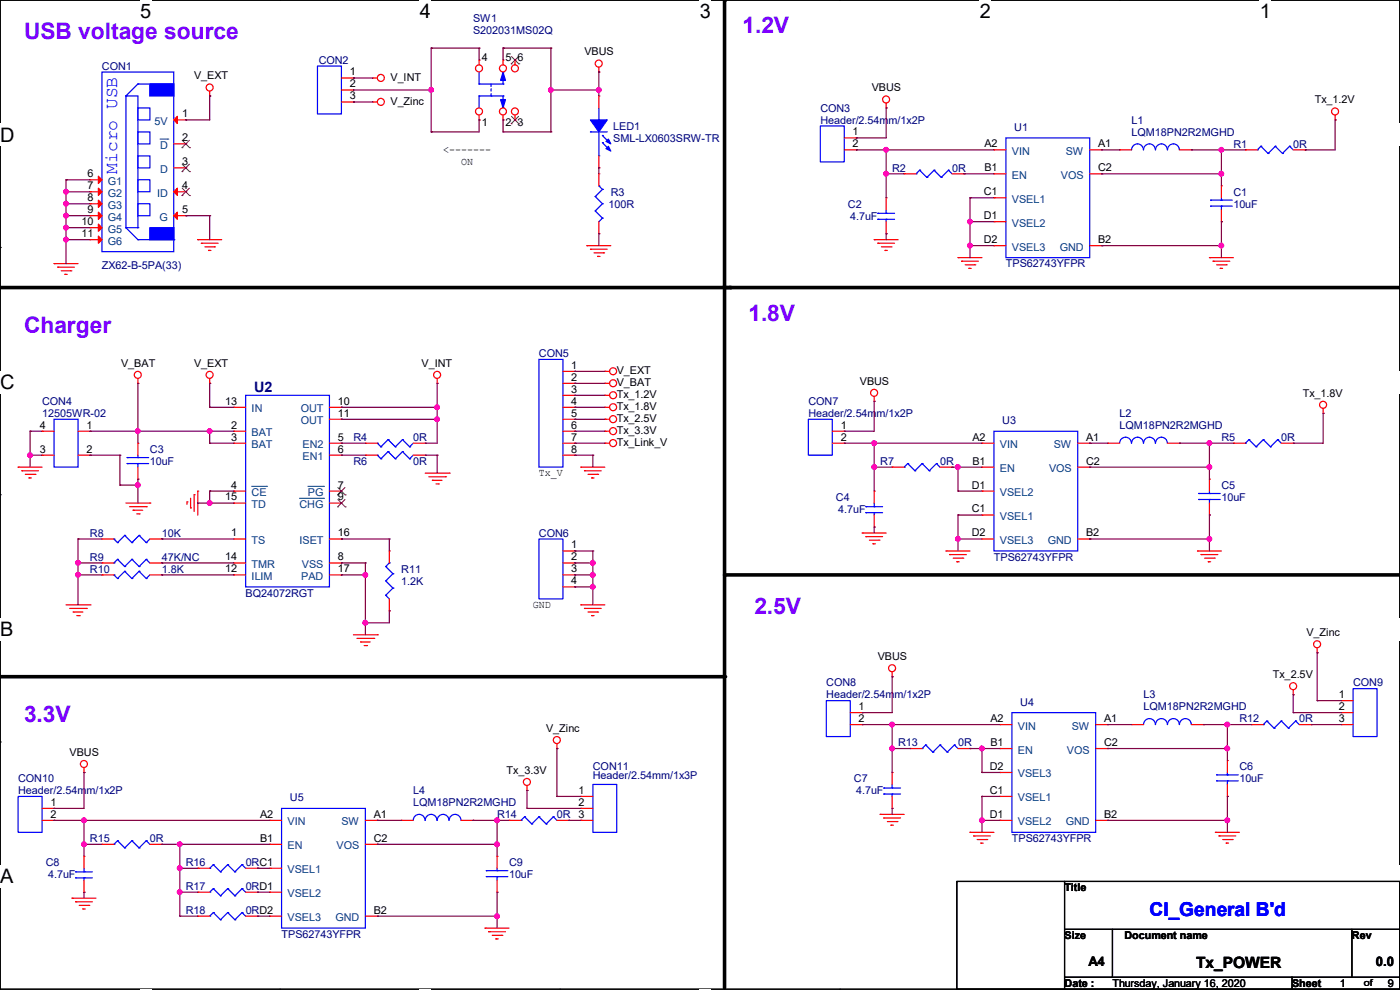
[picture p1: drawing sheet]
<svg xmlns="http://www.w3.org/2000/svg" width="297mm" height="210mm" viewBox="0 0 297 210" stroke-linecap="round" stroke-linejoin="round" font-family="sans-serif">
<path d="M0 0h297v209.8h-297z" fill="none" stroke="#000" stroke-width=".25"/>
<g fill="#fff">
<path d="M29.7 0h2.4v4.8h-2.4z"/>
<path d="M29.7 209.8h2.4v.2h-2.4z"/>
</g>
<path d="M59.4 0h.1M59.4 209.8h.1" fill="none" stroke="#000" stroke-width=".25"/>
<g fill="#fff">
<path d="M89.1 0h2.3v4.8h-2.3z"/>
<path d="M89.1 209.8h2.3v.2h-2.3z"/>
</g>
<path d="M118.8 0h.1M118.8 209.8h.1" fill="none" stroke="#000" stroke-width=".25"/>
<g fill="#fff">
<path d="M148.5 0h2.3v4.8h-2.3z"/>
<path d="M148.5 209.8h2.3v.2h-2.3z"/>
</g>
<path d="M178.2 0h.1M178.2 209.8h.1" fill="none" stroke="#000" stroke-width=".25"/>
<g fill="#fff">
<path d="M207.9 0h2.3v4.8h-2.3z"/>
<path d="M207.9 209.8h2.3v.2h-2.3z"/>
</g>
<path d="M237.6 0h.1M237.6 209.8h.1" fill="none" stroke="#000" stroke-width=".25"/>
<g fill="#fff">
<path d="M267.3 0h2.3v4.8h-2.3z"/>
<path d="M267.3 209.8h2.3v.2h-2.3z"/>
<path d="M0 26.2h3.1v4.8h-3.1z"/>
<path d="M297 26.2v4.8z"/>
<path d="M0 78.7h3.1v4.7h-3.1z"/>
<path d="M297 78.7v4.7z"/>
</g>
<path d="M0 52.5h.1M297 52.5h.1" fill="none" stroke="#000" stroke-width=".25"/>
<g fill="#fff">
<path d="M0 131.1h2.9v4.8h-2.9z"/>
<path d="M297 131.1v4.8z"/>
</g>
<path d="M0 104.9h.1M297 104.9h.1" fill="none" stroke="#000" stroke-width=".25"/>
<g fill="#fff">
<path d="M0 183.6h2.9v4.7h-2.9z"/>
<path d="M296.9 183.6h.1v4.7h-.1z"/>
</g>
<path d="M0 157.4h.1M297 157.4h.1M203 187h94v22.8h-94zM225.8 187v22.8M225.8 197.1h71.2M236 197.1v10.2M286.8 197.1v10.2M225.8 207.3h71.2M274.1 207.3v2.5" fill="none" stroke="#000" stroke-width=".25"/>
<path d="M153.7 0v209.6M0 61h297.1M153.7 122h143.4M0 143.6h153.7" fill="none" stroke="#000" stroke-width=".76"/>
<g fill="#000">
<circle cx="153.7" cy="0" r=".38"/>
<circle cx="155" cy="61" r=".38"/>
<circle cx="153.7" cy="143.6" r=".38"/>
</g>
<g fill="none" stroke="#f00" stroke-width=".25">
<path d="M44.5 19.3v1.1M79 16.6h.1M79 16.6h1.1M127 15.3h.1M127 14.3v1M19.1 38.1h.1M19.1 38.1h2.5M36.9 25.4h2.5M36.9 30.5h2.5M36.9 35.6h2.5M39.4 25.4h.1M39.4 30.5h.1"/>
<path d="M39.4 35.6h.1M44.5 20.4h.1M79 21.6h.1M79 21.6h1.1M127 20.4h.1M127 35.6h.1M127 20.4v2.5M127 33.1v2.5M179.1 31.8h2.6M179.1 29.3h2.6M181.7 29.3h.1M181.7 31.8h.1"/>
<path d="M188 22.9h.1M188 21.9v1M191.8 36.9h.1M191.8 36.9h2.6M202 36.9h2.5M204.5 36.9h.1M210.9 36.9h.1M210.9 31.8h.1M210.9 36.9h2.5M210.9 31.8h2.5M231.2 36.9h2.5M231.2 31.8h2.5"/>
<path d="M233.7 31.8h.1M233.7 36.9h.1M237.5 31.8h.1M237.5 31.8h2.6M250.2 31.8h2.6M252.8 31.8h.1M259.1 39.4h.1M259.1 39.4v2.6M264.2 31.8h.1M264.2 31.8h2.5M274.4 31.8h2.5M276.9 31.8h.1"/>
<path d="M283.3 25.4h.1M283.3 24.4v1M11.5 55.9h.1M11.5 55.9h5.1M12.2 56.7h.1M12.2 56.7h3.6M13 57.4h2M13.8 58.2h.1M13.8 58.2h.5M15 57.4h.1M19.1 40.7h.1M19.1 43.2h.1"/>
<path d="M19.1 45.8h.1M19.1 48.3h.1M19.1 50.8h.1M19.1 50.8h2.5M19.1 40.7h2.5M19.1 45.8h2.5M19.1 43.2h2.5M19.1 48.3h2.5M36.9 40.7h2.5M36.9 45.8h2.5M39.4 40.7h.1M39.4 45.8h.1"/>
<path d="M42 50.8h.1M42 50.8h5M42.7 51.6h.1M42.7 51.6h3.6M43.5 52.4h2M44.2 53.1h.1M44.2 53.1h.5M45.5 52.4h.1M124.5 52.1h.1M124.5 52.1h5.1M125.3 52.9h.1M125.3 52.9h3.5"/>
<path d="M126 53.6h2.1M126.8 54.4h.1M126.8 54.4h.5M128.1 53.6h.1M185.5 50.8h.1M185.5 50.8h5M186.2 51.6h.1M186.2 51.6h3.6M187 52.4h2M187.7 53.1h.1M187.7 53.1h.6M189 52.4h.1"/>
<path d="M203.2 54.7h.1M203.2 54.7h5.1M204 55.4h.1M204 55.4h3.6M204.8 56.2h2M205.5 56.9h.1M205.5 56.9h.5M206.8 56.2h.1M210.9 42h.1M210.9 47h.1M210.9 52.1h.1M210.9 52.1h2.5"/>
<path d="M210.9 42h2.5M210.9 47h2.5M231.2 52.1h2.5M233.7 52.1h.1M256.6 54.7h.1M256.6 54.7h5.1M257.3 55.4h.1M257.3 55.4h3.6M258.1 56.2h2M258.9 56.9h.1M258.9 56.9h.5M259.1 47h.1"/>
<path d="M259.1 44.5v2.5M260.1 56.2h.1M119.4 78.8h2.6M122 78.8h.1M128.3 78.8h.1M128.3 78.8h1M3.9 99.1h.1M3.9 99.1h5M4.6 99.9h.1M4.6 99.9h3.6M29.3 81.3h.1M29.3 80.3v1"/>
<path d="M44.5 81.3h.1M44.5 80.3v1M77.5 96.6h.1M77.5 96.6h2.6M87.7 96.6h2.5M90.2 96.6h.1M92.8 81.3h.1M92.8 80.3v1M119.4 88.9h2.6M119.4 91.5h2.6M119.4 94h2.6M119.4 81.3h2.6"/>
<path d="M119.4 83.9h2.6M119.4 86.4h2.6M119.4 96.6h2.6M122 81.3h.1M122 83.9h.1M122 86.4h.1M122 88.9h.1M122 91.5h.1M122 94h.1M122 96.6h.1M123.2 99.1h.1M123.2 99.1h5.1"/>
<path d="M124 99.9h.1M124 99.9h3.6M128.3 88.9h.1M128.3 91.5h.1M128.3 94h.1M128.3 81.3h.1M128.3 83.9h.1M128.3 86.4h.1M128.3 88.9h1M128.3 91.5h1M128.3 94h1M128.3 81.3h1"/>
<path d="M128.3 83.9h1M128.3 86.4h1M185.5 85.1h.1M185.5 84.1v1M189.3 99.1h.1M189.3 99.1h2.5M199.4 99.1h2.6M202 99.1h.1M208.3 99.1h.1M208.3 94h.1M208.3 99.1h2.6M208.3 94h2.6"/>
<path d="M228.6 99.1h2.6M228.6 94h2.6M231.2 94h.1M231.2 99.1h.1M235 94h.1M235 94h2.5M247.7 94h2.5M250.2 94h.1M261.7 94h.1M261.7 94h2.5M271.8 94h2.6M274.4 94h.1"/>
<path d="M280.7 87.7h.1M280.7 86.7v1M5.4 100.6h2M6.1 101.4h.1M6.1 101.4h.5M7.4 100.6h.1M26.7 106.7h5.1M27.5 107.5h3.5M28.2 108.2h.1M28.2 108.2h2.1M29 109h.5M29.5 109h.1"/>
<path d="M31 107.5h.1M31.8 106.7h.1M39.7 106.5h.1M39.7 106.5v.5M40.4 107.7h.1M40.4 105.7v2M41.2 104.9h.1M41.2 104.9v3.6M42 104.2h.1M42 104.2v5.1M90.2 100.4h5.1M91 101.1h3.5"/>
<path d="M91.7 101.9h.1M91.7 101.9h2.1M92.5 102.7h.5M93 102.7h.1M94.5 101.1h.1M95.3 100.4h.1M124.8 100.6h2M125.5 101.4h.1M125.5 101.4h.5M126.8 100.6h.1M182.9 113.1h.1M182.9 113.1h5.1"/>
<path d="M183.7 113.8h.1M183.7 113.8h3.5M184.4 114.6h2.1M185.2 115.4h.1M185.2 115.4h.5M186.5 114.6h.1M200.7 116.9h.1M200.7 116.9h5.1M201.5 117.6h.1M201.5 117.6h3.5M202.2 118.4h2.1M203 119.2h.1"/>
<path d="M203 119.2h.5M204.3 118.4h.1M208.3 109.3h.1M208.3 104.2h.1M208.3 114.3h.1M208.3 109.3h2.6M208.3 114.3h2.6M208.3 104.2h2.6M228.6 114.3h2.6M231.2 114.3h.1M254 116.9h.1M254 116.9h5.1"/>
<path d="M254.8 117.6h.1M254.8 117.6h3.6M255.6 118.4h2M256.3 119.2h.1M256.3 119.2h.5M257.6 118.4h.1M14 128.3h5.1M14.8 129.1h3.5M15.5 129.8h.1M15.5 129.8h2.1M16.3 130.6h.5M16.8 130.6h.1"/>
<path d="M18.3 129.1h.1M19.1 128.3h.1M75 134.7h5.1M75.7 135.4h3.6M76.5 136.2h.1M76.5 136.2h2M77.3 136.9h.5M77.8 136.9h.1M79.3 135.4h.1M80.1 134.7h.1M123.2 128.3h.1M123.2 128.3h5.1"/>
<path d="M124 129.1h.1M124 129.1h3.6M124.8 129.8h2M125.5 130.6h.1M125.5 130.6h.5M126.8 129.8h.1M279.4 138.5h.1M279.4 137.5v1M118.2 158.8h.1M118.2 157.8v1M189.3 143.6h.1M189.3 142.5v1.1"/>
<path d="M240.1 153.7h.1M240.1 153.7h2.5M252.8 153.7h2.5M255.3 153.7h.1M265.5 153.7h.1M265.5 153.7h2.5M274.4 147.4h.1M274.4 146.3v1.1M275.6 153.7h2.6M278.2 153.7h.1M17.8 163.9h.1M17.8 162.9v1"/>
<path d="M21.6 179.1h.1M21.6 179.1h2.6M31.8 179.1h2.5M34.3 179.1h.1M57.2 179.1h.1M57.2 174h.1M57.2 179.1h2.5M57.2 174h2.5M77.5 179.1h2.6M77.5 174h2.6M80.1 174h.1M80.1 179.1h.1"/>
<path d="M85.1 174h.1M85.1 174h2.6M97.8 174h2.6M100.4 174h.1M108 174h.1M108 174h2.5M111.8 167.7h.1M111.8 166.7v1M118.2 174h2.5M120.7 174h.1M186.7 172.8h.1M186.7 172.8h5.1"/>
<path d="M187.5 173.5h.1M187.5 173.5h3.6M188.3 174.3h2M189 175h.1M189 175h.5M190.3 174.3h.1M205.8 176.6h.1M205.8 176.6h5.1M206.5 177.3h.1M206.5 177.3h3.6M207.3 178.1h2M208.1 178.9h.1"/>
<path d="M208.1 178.9h.5M209.3 178.1h.1M257.9 176.6h.1M257.9 176.6h5M258.6 177.3h.1M258.6 177.3h3.6M259.4 178.1h2M260.1 178.9h.1M260.1 178.9h.5M261.4 178.1h.1M15.3 190.5h.1M15.3 190.5h5.1"/>
<path d="M16 191.3h.1M16 191.3h3.6M16.8 192.1h2M17.6 192.8h.1M17.6 192.8h.5M18.8 192.1h.1M42 194.4h.1M42 194.4h2.5M52.1 194.4h2.6M54.7 194.4h.1M57.2 184.2h.1M57.2 189.3h.1"/>
<path d="M57.2 194.4h.1M57.2 184.2h2.5M57.2 194.4h2.5M57.2 189.3h2.5M77.5 194.4h2.6M80.1 194.4h.1M102.9 196.9h.1M102.9 196.9h5.1M103.7 197.7h.1M103.7 197.7h3.5M104.4 198.4h2.1M105.2 199.2h.1"/>
<path d="M105.2 199.2h.5M106.5 198.4h.1"/>
<circle cx="44.5" cy="18.6" r=".74"/>
<circle cx="80.8" cy="16.5" r=".74"/>
<circle cx="127" cy="13.5" r=".74"/>
<circle cx="80.8" cy="21.6" r=".74"/>
<circle cx="188" cy="21.1" r=".74"/>
<circle cx="283.2" cy="23.6" r=".74"/>
<circle cx="29.2" cy="79.5" r=".74"/>
<circle cx="44.5" cy="79.5" r=".74"/>
<circle cx="92.7" cy="79.5" r=".74"/>
<circle cx="130.1" cy="78.8" r=".74"/>
<circle cx="130.1" cy="91.5" r=".74"/>
<circle cx="130.1" cy="83.8" r=".74"/>
<circle cx="130.1" cy="86.4" r=".74"/>
<circle cx="130.1" cy="94" r=".74"/>
<circle cx="130.1" cy="81.3" r=".74"/>
<circle cx="130.1" cy="88.9" r=".74"/>
<circle cx="185.4" cy="83.3" r=".74"/>
<circle cx="280.7" cy="85.9" r=".74"/>
<circle cx="279.4" cy="136.7" r=".74"/>
<circle cx="118.1" cy="157" r=".74"/>
<circle cx="189.3" cy="141.8" r=".74"/>
<circle cx="274.3" cy="145.6" r=".74"/>
<circle cx="17.8" cy="162.1" r=".74"/>
<circle cx="111.8" cy="165.9" r=".74"/>
</g>
<g fill="#00f" stroke="#00f" stroke-width=".25">
<path d="M106.2 21.1h1l-.5 1.8z"/>
<path d="M106.7 15.3l.5 1.8h-1z"/>
<path d="M31.8 48.3h5.1v2.5h-5.1z" fill-rule="evenodd"/>
<path d="M31.8 17.8h5.1v2.6h-5.1z" fill-rule="evenodd"/>
<path d="M125.3 25.4h3.5l-1.8 2.6z" fill-rule="evenodd"/>
<path d="M129.1 31l.5 1-1-.5z" fill-rule="evenodd"/>
<path d="M129.1 29.5l.5 1-1-.5z" fill-rule="evenodd"/>
</g>
<g fill="none" stroke="#00f" stroke-width=".25">
<path d="M21.6 15.3h15.3v38.1h-15.3zM29.3 17.8h.1M29.3 17.8h7.6M29.3 17.8l-2.6 2.6M101.6 17.8h.1M101.6 17.8h5.1M101.6 15.3v2.5M106.7 17.8h.1M106.7 15.3h.1M106.7 15.3v2.5M26.7 20.4h.1M26.7 20.4v27.9"/>
<path d="M26.7 20.4h2.6v27.9M29.3 22.9h2.5v2.5h-2.5zM29.3 28h2.5v2.5h-2.5zM29.3 33.1h2.5v2.5h-2.5zM29.3 38.1h2.5v2.6h-2.5zM101.6 20.4h.1M101.6 20.4h5.1M101.6 20.4v2.5M106.7 20.4h.1M106.7 22.9h.1M106.7 20.4v2.5M125.3 28h.1"/>
<path d="M125.3 28h3.5M127 25.4h.1M127 33.1h.1M127 22.9v2.5M127 28v5.1M127.8 28.7h.1M127.8 30.3h.1M127.8 28.7l1.5 1.6M127.8 30.3l1.5 1.5M174 26.7h5.1v7.6h-5.1zM194.4 36.9h.1M195.1 36.1h.1"/>
<path d="M195.1 36.1l1.5 1.5M195.1 36.1l-.7 .8M196.6 37.6h.1M198.2 36.1h.1M198.2 36.1l1.5 1.5M198.2 36.1l-1.6 1.5M199.7 37.6h.1M201.2 36.1h.1M201.2 36.1l.8 .8M201.2 36.1l-1.5 1.5M213.4 29.3h17.8v25.4h-17.8zM245.1 31.8a1.27 1.27 0 0 0-1.3-1.3 1.27 1.27 0 0 0-1.2 1.3 1.25 1.25 0 0 0-1.3-1.3 1.25 1.25 0 0 0-1.2 1.3"/>
<path d="M247.6 31.8a1.25 1.25 0 0 0-1.2-1.3 1.25 1.25 0 0 0-1.2 1.3M250.2 31.8a1.25 1.25 0 0 0-1.3-1.3 1.25 1.25 0 0 0-1.2 1.3M266.7 31.8h.1M267.5 31h.1M267.5 31l1.5 1.6M267.5 31l-.8 .8M269 32.6h.1M270.6 31h.1M270.6 31l1.5 1.6M270.6 31l-1.6 1.6M272.1 32.6h.1M273.6 31h.1"/>
<path d="M273.6 31l.8 .8M273.6 31l-1.5 1.6M26.7 48.3h.1M26.7 48.3l2.6 2.5M26.7 48.3h2.6M29.3 43.2h2.5v2.6h-2.5zM29.3 50.8h.1M29.3 48.3h.1M29.3 50.8h7.6M36.9 50.8h.1M256.8 43.7h.1M256.8 42.5h.1"/>
<path d="M256.8 43.7h4.6M256.8 42.5h4.6M259.1 42.5h.1M259.1 43.7h.1M259.1 42v.5M259.1 43.7v.8M114.3 76.2h5.1v22.9h-5.1zM80.1 96.6h.1M80.1 96.6l.7 .7M80.8 97.3h.1M82.3 95.8h.1M82.3 95.8l1.6 1.5"/>
<path d="M82.3 95.8l-1.5 1.5M83.9 97.3h.1M85.4 95.8h.1M85.4 95.8l1.5 1.5M85.4 95.8l-1.5 1.5M86.9 97.3h.1M87.7 96.6l-.8 .7M191.8 99.1h.1M192.6 98.3h.1M192.6 98.3l1.5 1.6M192.6 98.3l-.8 .8M194.1 99.9h.1"/>
<path d="M195.6 98.3h.1M195.6 98.3l1.5 1.6M195.6 98.3l-1.5 1.6M197.1 99.9h.1M198.7 98.3h.1M198.7 98.3l.7 .8M198.7 98.3l-1.6 1.6M210.9 91.5h17.7v25.4h-17.7zM237.5 94a1.25 1.25 0 0 1 1.3-1.2 1.25 1.25 0 0 1 1.2 1.2 1.29 1.29 0 0 1 1.3-1.2 1.29 1.29 0 0 1 1.3 1.2 1.25 1.25 0 0 1 1.3-1.2 1.25 1.25 0 0 1 1.2 1.2M245.2 94a1.25 1.25 0 0 1 1.2-1.2 1.25 1.25 0 0 1 1.2 1.2M264.2 94h.1M265 93.3h.1"/>
<path d="M265 93.3l1.5 1.5M265 93.3l-.8 .7M266.5 94.8h.1M268 93.3h.1M268 93.3l1.5 1.5M268 93.3l-1.5 1.5M269.5 94.8h.1M271.1 93.3h.1M271.1 93.3l.7 .7M271.1 93.3l-1.6 1.5M242.6 153.7a1.25 1.25 0 0 1 1.3-1.3 1.25 1.25 0 0 1 1.2 1.3M245.2 153.7a1.25 1.25 0 0 1 1.2-1.3 1.25 1.25 0 0 1 1.2 1.3"/>
<path d="M247.7 153.7a1.25 1.25 0 0 1 1.2-1.3 1.25 1.25 0 0 1 1.3 1.3M250.2 153.7a1.25 1.25 0 0 1 1.3-1.3 1.25 1.25 0 0 1 1.2 1.3M268 153.7h.1M268.8 153h.1M268.8 153l1.5 1.5M268.8 153l-.8 .7M270.3 154.5h.1M271.8 153h.1M271.8 153l1.5 1.5M271.8 153l-1.5 1.5M273.3 154.5h.1M274.9 153h.1"/>
<path d="M274.9 153l.7 .7M274.9 153l-1.6 1.5M24.2 179.1h.1M24.9 178.4h.1M24.9 178.4l1.6 1.5M24.9 178.4l-.7 .7M26.5 179.9h.1M28 178.4h.1M28 178.4l1.5 1.5M28 178.4l-1.5 1.5M29.5 179.9h.1M31 178.4h.1"/>
<path d="M31 178.4l.8 .7M31 178.4l-1.5 1.5M59.7 171.5h17.8v25.4h-17.8zM90.2 174a1.25 1.25 0 0 0-1.3-1.2 1.25 1.25 0 0 0-1.2 1.2M92.7 174a1.25 1.25 0 0 0-1.2-1.2 1.25 1.25 0 0 0-1.3 1.2M95.2 174a1.25 1.25 0 0 0-1.2-1.2 1.25 1.25 0 0 0-1.2 1.2M97.8 174a1.25 1.25 0 0 0-1.3-1.2 1.25 1.25 0 0 0-1.2 1.2M110.5 174h.1M111.3 173.3h.1M111.3 173.3l1.5 1.5M111.3 173.3l-.8 .7M112.8 174.8h.1"/>
<path d="M114.3 173.3h.1M114.3 173.3l1.6 1.5M114.3 173.3l-1.5 1.5M115.9 174.8h.1M117.4 173.3h.1M117.4 173.3l.8 .7M117.4 173.3l-1.5 1.5M44.5 194.4h.1M45.3 193.6h.1M45.3 193.6l1.5 1.5M45.3 193.6l-.8 .8M46.8 195.1h.1"/>
<path d="M48.3 193.6h.1M48.3 193.6l1.5 1.5M48.3 193.6l-1.5 1.5M49.8 195.1h.1M51.4 193.6h.1M51.4 193.6l.7 .8M51.4 193.6l-1.6 1.5"/>
</g>
<g fill="#f00" stroke="#f00" stroke-width=".25">
<path d="M36.9 25.4l.7-.7v1.5z"/>
<path d="M36.9 40.7l.7-.8v1.5z"/>
<path d="M36.9 45.8l.7-.8v1.5z"/>
<path d="M20.9 37.4l.7 .7-.7 .8z"/>
<path d="M20.9 39.9l.7 .8-.7 .7z"/>
<path d="M20.9 42.5l.7 .7-.7 .8z"/>
<path d="M20.9 45l.7 .8-.7 .7z"/>
<path d="M20.9 47.5l.7 .8-.7 .8z"/>
<path d="M20.9 50.1l.7 .7-.7 .8z"/>
</g>
<path d="M38.6 31.3h.1M38.6 36.4h.1M38.7 29.8l1.5 1.5M38.7 34.8l1.5 1.6M38.7 39.9l1.5 1.6M40.2 29.8l-1.6 1.5M40.2 34.8l-1.6 1.6M40.2 39.9l-1.6 1.6M40.2 31.3h.1M40.2 36.4h.1M38.6 41.5h.1M40.2 41.5h.1" fill="none" stroke="#804000" stroke-width=".21"/>
<path d="M34 29.5h1.6M35.6 29.5h.1" fill="none" stroke="#004080" stroke-width=".21"/>
<path d="M104.2 17.8v2.6M104.2 20.4h.1" fill="none" stroke="#00f" stroke-width=".25" stroke-dasharray=".5"/>
<circle cx="101.6" cy="23.6" r=".74" fill="#fff" stroke="#f00" stroke-width=".25"/>
<path d="M101.6 25.4h.1M101.6 24.4v1" fill="none" stroke="#f00" stroke-width=".25"/>
<circle cx="106.7" cy="23.6" r=".74" fill="#fff" stroke="#f00" stroke-width=".25"/>
<path d="M106.7 25.4h.1M106.7 24.4v1" fill="none" stroke="#f00" stroke-width=".25"/>
<circle cx="109.2" cy="23.6" r=".74" fill="#fff" stroke="#f00" stroke-width=".25"/>
<path d="M109.3 25.4h.1M109.3 24.4v1" fill="none" stroke="#f00" stroke-width=".25"/>
<path d="M108.5 26.2h.1M108.5 24.7l1.6 1.5M110 24.7l-1.5 1.5M110.1 26.2h.1" fill="none" stroke="#804000" stroke-width=".21"/>
<circle cx="101.6" cy="14.5" r=".74" fill="#fff" stroke="#f00" stroke-width=".25"/>
<path d="M101.6 12.7h.1M101.6 12.7v1.1" fill="none" stroke="#f00" stroke-width=".25"/>
<circle cx="106.7" cy="14.5" r=".74" fill="#fff" stroke="#f00" stroke-width=".25"/>
<path d="M106.7 12.7h.1M106.7 12.7v1.1" fill="none" stroke="#f00" stroke-width=".25"/>
<circle cx="109.2" cy="14.5" r=".74" fill="#fff" stroke="#f00" stroke-width=".25"/>
<g fill="none" stroke="#f00" stroke-width=".25">
<path d="M72.4 16.6h2.6M72.4 19.1h2.6M75 16.6h.1M75 19.1h.1M109.3 12.7h.1M109.3 12.7v1.1M72.4 21.6h2.6M75 21.6h.1M127 36.9h.1M127 36.9v2.5M127 49.6h.1M127 47v2.6"/>
<path d="M188 49.6h.1M188 42h.1M188 42v2.5M188 47v2.6M8.9 96.6h.1M8.9 91.5h.1M8.9 91.5h2.6M8.9 96.6h2.6M16.6 91.5h2.5M16.6 96.6h2.5M19.1 96.6h.1M19.1 91.5h.1"/>
<path d="M29.3 94h.1M29.3 94v2.6M29.3 99.1v2.5M49.6 86.4h.1M49.6 91.5h.1M49.6 94h.1M49.6 94h2.5M49.6 91.5h2.5M49.6 86.4h2.5M69.9 94h2.5M69.9 86.4h2.5M69.9 96.6h2.5"/>
<path d="M69.9 88.9h2.5M72.4 94h.1M72.4 86.4h.1M72.4 96.6h.1M72.4 88.9h.1M77.5 94h.1M77.5 94h2.6M87.7 94h2.5M90.2 94h.1M176.6 94h2.5M176.6 91.5h2.5M179.1 91.5h.1"/>
<path d="M179.1 94h.1M21.6 119.4h.1M21.6 114.3h.1M21.6 119.4h2.6M21.6 114.3h2.6M29.3 101.6h.1M31.8 119.4h2.5M31.8 114.3h2.5M34.3 119.4h.1M34.3 114.3h.1M49.6 106.7h.1M49.6 114.3h.1"/>
<path d="M49.6 104.2h.1M49.6 119.4h.1M49.6 119.4h2.5M49.6 114.3h2.5M49.6 106.7h2.5M49.6 104.2h2.5M69.9 119.4h2.5M69.9 114.3h2.5M69.9 106.7h2.5M69.9 104.2h2.5M72.4 104.2h.1M72.4 114.3h.1"/>
<path d="M72.4 119.4h.1M72.4 106.7h.1M82.6 116.9h.1M82.6 116.9v2.5M119.4 119.4h2.6M119.4 116.9h2.6M122 116.9h.1M122 119.4h.1M185.5 111.8h.1M185.5 104.2h.1M185.5 104.2v2.5M185.5 109.3v2.5"/>
<path d="M256.6 101.6h.1M256.6 109.3h.1M256.6 101.6v2.6M256.6 106.7v2.6M21.6 122h.1M21.6 122h2.6M31.8 122h2.5M34.3 122h.1M49.6 122h.1M49.6 122h2.5M69.9 122h2.5M72.4 122h.1"/>
<path d="M82.6 129.6h.1M82.6 127v2.6M119.4 122h2.6M119.4 124.5h2.6M122 122h.1M122 124.5h.1M180.4 151.2h2.5M180.4 153.7h2.5M182.9 151.2h.1M182.9 153.7h.1M193.1 158.8h.1M193.1 158.8h2.5"/>
<path d="M203.2 158.8h2.6M205.8 158.8h.1M212.1 158.8h.1M212.1 153.7h.1M212.1 158.8h2.6M212.1 153.7h2.6M232.5 158.8h2.5M232.5 153.7h2.5M235 153.7h.1M235 158.8h.1M284.5 148.6h.1M284.5 151.2h.1"/>
<path d="M284.5 153.7h.1M284.5 151.2h2.6M284.5 153.7h2.6M284.5 148.6h2.6M8.9 171.5h2.6M8.9 174h2.6M11.5 171.5h.1M11.5 174h.1M123.2 169h.1M123.2 171.5h.1M123.2 174h.1M123.2 171.5h2.6"/>
<path d="M123.2 174h2.6M123.2 169h2.6M189.3 171.5h.1M189.3 163.9h.1M189.3 163.9v2.5M189.3 169v2.5M212.1 169h.1M212.1 174h.1M212.1 163.9h.1M212.1 174h2.6M212.1 169h2.6M212.1 163.9h2.6"/>
<path d="M232.5 174h2.5M235 174h.1M260.4 161.3h.1M260.4 169h.1M260.4 161.3v2.6M260.4 166.4v2.6M17.8 189.3h.1M17.8 181.7h.1M17.8 181.7v2.5M17.8 186.7v2.6M42 189.3h.1M42 184.2h.1"/>
<path d="M42 189.3h2.5M42 184.2h2.5M52.1 189.3h2.6M52.1 184.2h2.6M54.7 189.3h.1M54.7 184.2h.1M105.5 181.7h.1M105.5 189.3h.1M105.5 181.7v2.5M105.5 186.7v2.6"/>
</g>
<path d="M108.5 13.5h.1M108.5 12l1.6 1.5M110 12l-1.5 1.5M110.1 13.5h.1M71.6 105h.1M71.6 107.5h.1M71.7 103.4l1.5 1.6M71.7 106l1.5 1.5M73.2 103.4l-1.6 1.6M73.2 106l-1.6 1.5M73.2 105h.1M73.2 107.5h.1" fill="none" stroke="#804000" stroke-width=".21"/>
<g fill="none" stroke="#00f" stroke-width=".25">
<path d="M67.4 14h5v10.2h-5zM127 39.4h.1M127 39.4l.8 .8M126.3 44.7h.1M126.3 41.7h.1M126.3 44.7l1.5 1.6M126.3 41.7l1.5 1.5M127.8 46.3h.1M127.8 43.2h.1M127.8 40.2h.1M127.8 46.3l-.8 .7M127.8 43.2l-1.5 1.5"/>
<path d="M127.8 40.2l-1.5 1.5M186.2 45.3h.1M186.2 46.5h.1M186.2 45.3h3.6M186.2 46.5h3.6M188 46.5h.1M188 45.3h.1M188 44.5v.8M188 46.5v.5M11.5 88.9h5.1v10.2h-5.1zM27 98.3h.1M27 97.1h.1"/>
<path d="M27 98.3h4.5M27 97.1h4.5M29.3 97.1h.1M29.3 98.3h.1M29.3 96.6v.5M29.3 98.3v.8M52.1 83.9h17.8v40.6h-17.8zM80.1 94h.1M80.1 94l.7 .8M80.8 94.8h.1M82.3 93.3h.1M82.3 93.3l1.6 1.5"/>
<path d="M82.3 93.3l-1.5 1.5M83.9 94.8h.1M85.4 93.3h.1M85.4 93.3l1.5 1.5M85.4 93.3l-1.5 1.5M86.9 94.8h.1M87.7 94l-.8 .8M171.5 88.9h5.1v7.7h-5.1zM24.2 119.4h.1M24.2 114.3h.1M24.2 114.3l.7 .8M24.9 118.7h.1"/>
<path d="M24.9 115.1h.1M24.9 118.7l1.6 1.5M24.9 118.7l-.7 .7M26.5 113.6h.1M26.5 113.6l1.5 1.5M26.5 113.6l-1.6 1.5M28 118.7h.1M28 115.1h.1M28 118.7l1.5 1.5M28 118.7l-1.5 1.5M29.5 113.6h.1M29.5 113.6l1.5 1.5"/>
<path d="M29.5 113.6l-1.5 1.5M31 118.7h.1M31 115.1h.1M31 118.7l.8 .7M31 118.7l-1.5 1.5M31.8 114.3l-.8 .8M82.6 119.4h.1M82.6 119.4l-.8 .8M114.3 114.3h5.1v12.7h-5.1zM183.7 107.5h.1M183.7 108.8h.1M183.7 107.5h3.5"/>
<path d="M183.7 108.8h3.5M185.5 108.8h.1M185.5 107.5h.1M185.5 106.7v.8M185.5 108.8v.5M254.3 106h.1M254.3 104.7h.1M254.3 106h4.6M254.3 104.7h4.6M256.6 104.7h.1M256.6 106h.1M256.6 104.2v.5"/>
<path d="M256.6 106v.7M24.2 122h.1M24.2 122l.7 .7M24.9 122.7h.1M26.5 120.2h.1M26.5 121.2h.1M26.5 121.2l1.5 1.5M26.5 121.2l-1.6 1.5M28 122.7h.1M29.5 120.2h.1M29.5 121.2h.1M29.5 121.2l1.5 1.5"/>
<path d="M29.5 121.2l-1.5 1.5M31 122.7h.1M31.8 122l-.8 .7M81.8 126.3h.1M81.8 123.2h.1M81.8 120.2h.1M81.8 126.3l.8 .7M81.8 123.2l1.6 1.6M81.8 120.2l1.6 1.5M83.4 124.8h.1M83.4 121.7h.1M83.4 124.8l-1.6 1.5"/>
<path d="M83.4 121.7l-1.6 1.5M175.3 148.6h5.1v7.7h-5.1zM195.6 158.8h.1M196.4 158h.1M196.4 158l1.5 1.6M196.4 158l-.8 .8M197.9 159.6h.1M199.4 158h.1M199.4 158l1.6 1.6M199.4 158l-1.5 1.6M201 159.6h.1M202.5 158h.1"/>
<path d="M202.5 158l.7 .8M202.5 158l-1.5 1.6M214.7 151.2h17.8v25.4h-17.8zM287.1 146.1h5v10.2h-5zM3.9 169h5v7.6h-5zM125.8 166.4h5.1v10.2h-5.1zM187.5 167.2h.1M187.5 168.4h.1M187.5 167.2h3.6M187.5 168.4h3.6M189.3 168.4h.1M189.3 167.2h.1"/>
<path d="M189.3 166.4v.8M189.3 168.4v.6M258.1 165.7h.1M258.1 164.4h.1M258.1 165.7h4.6M258.1 164.4h4.6M260.4 164.4h.1M260.4 165.7h.1M260.4 163.9v.5M260.4 165.7v.7M16 185h.1M16 186.2h.1"/>
<path d="M16 185h3.6M16 186.2h3.6M17.8 186.2h.1M17.8 185h.1M17.8 184.2v.8M17.8 186.2v.5M44.5 189.3h.1M44.5 184.2h.1M45.3 188.5h.1M45.3 183.4h.1M45.3 188.5l1.5 1.5M45.3 188.5l-.8 .8"/>
<path d="M45.3 183.4l1.5 1.6M45.3 183.4l-.8 .8M46.8 190h.1M46.8 185h.1M48.3 188.5h.1M48.3 183.4h.1M48.3 188.5l1.5 1.5M48.3 188.5l-1.5 1.5M48.3 183.4l1.5 1.6M48.3 183.4l-1.5 1.6M49.8 190h.1M49.8 185h.1"/>
<path d="M51.4 188.5h.1M51.4 183.4h.1M51.4 188.5l.7 .8M51.4 188.5l-1.6 1.5M51.4 183.4l.7 .8M51.4 183.4l-1.6 1.6M103.2 186h.1M103.2 184.7h.1M103.2 186h4.5M103.2 184.7h4.5M105.5 184.7h.1M105.5 186h.1"/>
<path d="M105.5 184.2v.5M105.5 186v.7"/>
</g>
<path d="M53.4 103.2h3.2M56.6 103.2h.1M63.5 105.7h5.1M65.3 103.2h3.3M68.6 103.2h.1M68.6 105.7h.1" fill="none" stroke="#004080" stroke-width=".21"/>
<g fill="none" stroke="#800040" stroke-width=".25">
<path d="M75 16.6h.1M75 19.1h16.5M75 16.6h4M91.5 19.1h.1M91.5 10.2h.1M91.5 10.2h10.1M91.5 10.2v17.8M101.6 10.2h.1M101.6 10.2v2.5M106.7 10.2h.1M106.7 10.2v2.5M106.7 10.2h10.2"/>
<path d="M116.9 19.1h.1M116.9 10.2h.1M116.9 19.1h10.1M116.9 10.2v17.8M127 15.3h.1M127 19.1h.1M127 15.3v5.1M14 38.1h.1M14 38.1h5.1M14 38.1v17.8M39.4 25.4h.1M44.5 20.4h.1"/>
<path d="M44.5 20.4v5h-5.1M75 21.6h.1M75 21.6h4M91.5 28h.1M101.6 25.4h.1M101.6 25.4v2.6h-10.1M106.7 28h.1M106.7 25.4h.1M106.7 25.4v2.6M106.7 28h10.2M116.9 28h.1M127 35.6h.1"/>
<path d="M127 35.6v1.3M181.7 31.8h.1M181.7 29.3h.1M181.7 31.8h29.2M188 31.8h.1M188 36.9h.1M188 22.9h.1M188 36.9h3.8M188 22.9v6.4h-6.3M188 31.8v10.2M204.5 36.9h.1M204.5 36.9h6.4"/>
<path d="M233.7 31.8h.1M233.7 36.9h.1M233.7 31.8h3.8M233.7 36.9h25.4M252.8 31.8h.1M252.8 31.8h11.4M259.1 31.8h.1M259.1 36.9h.1M259.1 31.8v7.6M276.9 31.8h.1M283.3 25.4h.1M283.3 25.4v6.4h-6.4"/>
<path d="M14 50.8h.1M14 48.3h.1M14 45.8h.1M14 43.2h.1M14 40.7h.1M14 45.8h5.1M14 50.8h5.1M14 48.3h5.1M14 43.2h5.1M14 40.7h5.1M39.4 45.8h.1M39.4 45.8h5.1"/>
<path d="M44.5 45.8h.1M44.5 45.8v5M127 49.6h.1M127 49.6v2.5M188 49.6h.1M188 49.6v1.2M205.8 42h.1M205.8 47h.1M205.8 52.1h.1M205.8 42v12.7M205.8 42h5.1M205.8 47h5.1"/>
<path d="M205.8 52.1h5.1M233.7 52.1h.1M233.7 52.1h25.4M259.1 47h.1M259.1 52.1h.1M259.1 47v7.7M122 78.8h.1M122 78.8h6.3M6.4 91.5h.1M6.4 96.6h.1M6.4 91.5v7.6M6.4 91.5h2.5"/>
<path d="M6.4 96.6h2.5M19.1 91.5h.1M19.1 96.6h.1M19.1 91.5h30.5M19.1 96.6h6.3M25.4 96.6h.1M25.4 96.6v6.3M29.3 81.3h.1M29.3 91.5h.1M29.3 81.3v12.7M44.5 81.3h.1M44.5 86.4h.1"/>
<path d="M44.5 91.5h.1M44.5 94h.1M44.5 81.3v5.1M44.5 91.5v2.5M44.5 86.4h5.1M44.5 94h5.1M72.4 86.4h.1M72.4 88.9h.1M72.4 94h.1M72.4 96.6h.1M72.4 96.6h5.1M72.4 86.4h20.4"/>
<path d="M72.4 88.9h20.4M72.4 94h5.1M90.2 94h.1M90.2 96.6h.1M90.2 96.6h2.6M92.8 81.3h.1M92.8 86.4h.1M92.8 88.9h.1M92.8 96.6h.1M92.8 81.3v12.7h-2.6M92.8 96.6v3.8M122 86.4h.1"/>
<path d="M122 88.9h.1M122 91.5h.1M122 94h.1M122 96.6h.1M122 81.3h.1M122 83.9h.1M122 91.5h6.3M122 96.6h3.8M122 86.4h6.3M122 88.9h6.3M122 94h6.3M122 81.3h6.3"/>
<path d="M122 83.9h6.3M125.8 96.6h.1M125.8 96.6v2.5M179.1 91.5h.1M179.1 94h.1M179.1 94h29.2M185.5 85.1h.1M185.5 94h.1M185.5 99.1h.1M185.5 85.1v6.4h-6.4M185.5 94v10.2M185.5 99.1h3.8"/>
<path d="M202 99.1h.1M202 99.1h6.3M203.2 99.1h.1M203.2 99.1v5.1M231.2 94h.1M231.2 99.1h.1M231.2 94h3.8M231.2 99.1h25.4M250.2 94h.1M250.2 94h11.5M256.6 94h.1M256.6 99.1h.1"/>
<path d="M256.6 94v7.6M274.4 94h.1M280.7 87.7h.1M280.7 87.7v6.3h-6.3M16.6 114.3h.1M16.6 119.4h.1M16.6 114.3h5M16.6 114.3v14M16.6 119.4h5M25.4 102.9h.1M25.4 102.9h3.9M29.3 101.6h.1"/>
<path d="M29.3 102.9h.1M29.3 101.6v5.1M34.3 114.3h.1M34.3 119.4h.1M34.3 114.3h15.3M34.3 119.4h15.3M42 106.7h.1M42 106.7h7.6M44.5 104.2h.1M44.5 106.7h.1M44.5 104.2v2.5M44.5 104.2h5.1"/>
<path d="M72.4 114.3h.1M72.4 119.4h.1M72.4 114.3h10.2M72.4 119.4h5.1M77.5 119.4h.1M77.5 119.4v15.3M82.6 114.3h.1M82.6 114.3v2.6M122 116.9h.1M122 119.4h.1M122 119.4h3.8M122 116.9h3.8"/>
<path d="M125.8 116.9h.1M125.8 119.4h.1M125.8 116.9v11.4M185.5 111.8h.1M185.5 111.8v1.3M203.2 104.2h.1M203.2 109.3h.1M203.2 114.3h.1M203.2 104.2h5.1M203.2 114.3h5.1M203.2 109.3h5.1M203.2 109.3v7.6"/>
<path d="M231.2 114.3h.1M231.2 114.3h25.4M256.6 109.3h.1M256.6 114.3h.1M256.6 109.3v7.6M16.6 122h.1M16.6 122h5M34.3 122h.1M34.3 122h15.3M72.4 122h.1M72.4 122h5.1M77.5 122h.1"/>
<path d="M77.5 132.1h.1M82.6 129.6h.1M82.6 129.6v2.5h-5.1M122 122h.1M122 124.5h.1M122 122h3.8M122 124.5h3.8M125.8 122h.1M125.8 124.5h.1M279.4 138.5h.1M279.4 138.5v10.1M118.2 158.8h.1"/>
<path d="M118.2 158.8v10.2M182.9 151.2h.1M182.9 153.7h.1M182.9 153.7h29.2M189.3 143.6h.1M189.3 153.7h.1M189.3 158.8h.1M189.3 143.6v7.6h-6.4M189.3 153.7v10.2M189.3 158.8h3.8M205.8 158.8h.1M205.8 158.8h6.3"/>
<path d="M208.3 158.8h.1M208.3 158.8v5.1M235 158.8h.1M235 153.7h.1M235 153.7h5.1M235 158.8h25.4M255.3 153.7h.1M255.3 153.7h10.2M260.4 153.7h.1M260.4 158.8h.1M260.4 153.7v7.6M274.4 151.2h.1"/>
<path d="M274.4 147.4h.1M274.4 151.2h10.1M274.4 147.4v3.8M278.2 153.7h.1M278.2 153.7h6.3M279.4 148.6h.1M279.4 148.6h5.1M11.5 171.5h.1M11.5 174h.1M11.5 174h45.7M17.8 163.9h.1M17.8 174h.1"/>
<path d="M17.8 179.1h.1M17.8 163.9v7.6h-6.3M17.8 174v7.7M17.8 179.1h3.8M34.3 179.1h.1M34.3 179.1h22.9M38.1 179.1h.1M38.1 179.1v15.3M80.1 179.1h.1M80.1 174h.1M80.1 174h5M80.1 179.1h25.4"/>
<path d="M100.4 174h.1M100.4 174h7.6M105.5 174h.1M105.5 179.1h.1M105.5 174v7.7M111.8 167.7h.1M111.8 171.5h.1M111.8 171.5h11.4M111.8 167.7v3.8M118.2 169h.1M118.2 169h5M120.7 174h.1"/>
<path d="M120.7 174h2.5M189.3 171.5h.1M189.3 171.5v1.3M208.3 163.9h.1M208.3 169h.1M208.3 174h.1M208.3 163.9h3.8M208.3 174h3.8M208.3 169v7.6M208.3 169h3.8M235 174h.1M235 174h25.4"/>
<path d="M260.4 169h.1M260.4 174h.1M260.4 169v7.6M17.8 189.3h.1M17.8 189.3v1.2M38.1 184.2h.1M38.1 189.3h.1M38.1 194.4h.1M38.1 184.2h3.9M38.1 189.3h3.9M38.1 194.4h3.9M54.7 184.2h.1"/>
<path d="M54.7 189.3h.1M54.7 194.4h.1M54.7 184.2h2.5M54.7 189.3h2.5M54.7 194.4h2.5M80.1 194.4h.1M80.1 194.4h25.4M105.5 189.3h.1M105.5 194.4h.1M105.5 189.3v7.6"/>
</g>
<g fill="#f0f" stroke="#f0f" stroke-width=".25">
<circle cx="14" cy="40.7" r=".49"/>
<circle cx="14" cy="50.8" r=".49"/>
<circle cx="14" cy="48.3" r=".49"/>
<circle cx="14" cy="45.7" r=".49"/>
<circle cx="14" cy="43.2" r=".49"/>
<circle cx="6.4" cy="96.5" r=".49"/>
<circle cx="92.7" cy="86.4" r=".49"/>
<circle cx="92.7" cy="88.9" r=".49"/>
<circle cx="44.5" cy="91.5" r=".49"/>
<circle cx="29.2" cy="91.5" r=".49"/>
<circle cx="44.5" cy="106.7" r=".49"/>
<circle cx="16.5" cy="121.9" r=".49"/>
<circle cx="16.5" cy="119.4" r=".49"/>
<circle cx="77.5" cy="121.9" r=".49"/>
<circle cx="77.5" cy="132.1" r=".49"/>
<circle cx="29.2" cy="102.9" r=".49"/>
<circle cx="259.1" cy="31.8" r=".49"/>
<circle cx="259.1" cy="36.9" r=".49"/>
<circle cx="205.8" cy="47" r=".49"/>
<circle cx="205.8" cy="52.1" r=".49"/>
<circle cx="259.1" cy="52.1" r=".49"/>
<circle cx="188" cy="31.8" r=".49"/>
<circle cx="188" cy="36.9" r=".49"/>
<circle cx="189.3" cy="158.8" r=".49"/>
<circle cx="189.3" cy="153.7" r=".49"/>
<circle cx="208.3" cy="158.8" r=".49"/>
<circle cx="17.8" cy="179.1" r=".49"/>
<circle cx="17.8" cy="174" r=".49"/>
<circle cx="208.3" cy="174" r=".49"/>
<circle cx="38.1" cy="184.2" r=".49"/>
<circle cx="38.1" cy="179.1" r=".49"/>
<circle cx="38.1" cy="189.3" r=".49"/>
<circle cx="260.4" cy="158.8" r=".49"/>
<circle cx="260.4" cy="153.7" r=".49"/>
<circle cx="260.4" cy="174" r=".49"/>
<circle cx="105.4" cy="174" r=".49"/>
<circle cx="105.4" cy="179.1" r=".49"/>
<circle cx="105.4" cy="194.3" r=".49"/>
<circle cx="125.8" cy="119.4" r=".49"/>
<circle cx="125.8" cy="121.9" r=".49"/>
<circle cx="125.8" cy="124.5" r=".49"/>
<circle cx="185.4" cy="94" r=".49"/>
<circle cx="256.6" cy="94" r=".49"/>
<circle cx="185.4" cy="99.1" r=".49"/>
<circle cx="256.6" cy="99.1" r=".49"/>
<circle cx="203.2" cy="114.3" r=".49"/>
<circle cx="256.6" cy="114.3" r=".49"/>
<circle cx="203.2" cy="99.1" r=".49"/>
<circle cx="127" cy="19.1" r=".49"/>
<circle cx="116.9" cy="19.1" r=".49"/>
<circle cx="91.5" cy="19.1" r=".49"/>
</g>
<g font-size="4.8" fill="#8000ff">
<text x="5.1" y="8.3">USB voltage source</text>
<text x="157.5" y="7.1">1.2V</text>
<text x="5.1" y="70.6">Charger</text>
<text x="158.8" y="68">1.8V</text>
<text x="160.1" y="130.3">2.5V</text>
<text x="5.1" y="153.1">3.3V</text>
</g>
<g font-size="4.2">
<text x="29.7" y="3.9">5</text>
<text x="89.1" y="3.9">4</text>
<text x="148.5" y="3.9">3</text>
<text x="207.9" y="3.9">2</text>
<text x="267.3" y="3.9">1</text>
<text x="0" y="30.1">D</text>
<text x="0" y="82.5">C</text>
<text x="0" y="135">B</text>
<text x="0" y="187.4">A</text>
<text x="297" y="187.4">A</text>
</g>
<text font-size="4.1" fill="#00f" x="243.9" y="194.3">CI_General B'd</text>
<text font-size="3.8" fill="#00f" x="24.9" y="36.9" transform="rotate(-90 24.9 36.9)">Micro USB</text>
<text font-size="3.3" x="253.8" y="205.3">Tx_POWER</text>
<text font-size="3" fill="#000080" x="53.9" y="83.1">U2</text>
<g font-size="2.8">
<text x="230.9" y="204.9">A4</text>
<text x="291.9" y="204.9">0.0</text>
</g>
<g font-size="2.3" fill="#000080">
<text x="100.4" y="4.7">SW1</text>
<text x="100.4" y="7.2">S202031MS02Q</text>
<text x="21.6" y="14.8">CON1</text>
<text x="67.6" y="13.5">CON2</text>
<text x="174" y="23.7">CON3</text>
<text x="130.1" y="27.5">LED1</text>
<text x="174" y="26.2">Header/2.54mm/1x2P</text>
<text x="215.2" y="27.8">U1</text>
<text x="240.1" y="26.2">L1</text>
<text x="240.1" y="28.8">LQM18PN2R2MGHD</text>
<text x="130.1" y="30.1">SML-LX0603SRW-TR</text>
<text x="261.7" y="31.3">R1</text>
<text x="274.4" y="31.3">0R</text>
<text x="129.6" y="41.5">R3</text>
<text x="189.3" y="36.4">R2</text>
<text x="202" y="36.4">0R</text>
<text x="261.7" y="41.5">C1</text>
<text x="129.1" y="44">100R</text>
<text x="179.9" y="44">C2</text>
<text x="180.4" y="46.6">4.7uF</text>
<text x="261.7" y="44">10uF</text>
<text x="21.6" y="57">ZX62-B-5PA(33)</text>
<text x="213.4" y="56.7">TPS62743YFPR</text>
<text x="114.3" y="75.8">CON5</text>
<text x="8.9" y="85.9">CON4</text>
<text x="8.9" y="88.5">12505WR-02</text>
<text x="171.5" y="85.9">CON7</text>
<text x="171.5" y="88.5">Header/2.54mm/1x2P</text>
<text x="237.5" y="88.5">L2</text>
<text x="75" y="93.6">R4</text>
<text x="87.7" y="93.6">0R</text>
<text x="212.6" y="90">U3</text>
<text x="237.5" y="91">LQM18PN2R2MGHD</text>
<text x="259.1" y="93.6">R5</text>
<text x="271.8" y="93.6">0R</text>
<text x="31.8" y="96.1">C3</text>
<text x="31.8" y="98.6">10uF</text>
<text x="75" y="98.6">R6</text>
<text x="87.7" y="98.6">0R</text>
<text x="186.7" y="98.6">R7</text>
<text x="199.4" y="98.6">0R</text>
<text x="177.3" y="106.3">C4</text>
<text x="259.1" y="103.7">C5</text>
<text x="259.1" y="106.3">10uF</text>
<text x="19.1" y="113.9">R8</text>
<text x="34.3" y="113.9">10K</text>
<text x="114.3" y="113.9">CON6</text>
<text x="177.8" y="108.8">4.7uF</text>
<text x="19.1" y="119">R9</text>
<text x="34.3" y="119">47K/NC</text>
<text x="210.9" y="119">TPS62743YFPR</text>
<text x="19.1" y="121.5">R10</text>
<text x="34.3" y="121.5">1.8K</text>
<text x="85.1" y="121.5">R11</text>
<text x="85.1" y="124">1.2K</text>
<text x="52.1" y="126.6">BQ24072RGT</text>
<text x="175.3" y="145.6">CON8</text>
<text x="175.3" y="148.2">Header/2.54mm/1x2P</text>
<text x="216.5" y="149.7">U4</text>
<text x="242.6" y="148.2">L3</text>
<text x="287.1" y="145.6">CON9</text>
<text x="242.6" y="150.7">LQM18PN2R2MGHD</text>
<text x="262.9" y="153.2">R12</text>
<text x="275.6" y="153.2">0R</text>
<text x="190.5" y="158.3">R13</text>
<text x="203.3" y="158.3">0R</text>
<text x="3.9" y="165.9">CON10</text>
<text x="125.8" y="163.4">CON11</text>
<text x="125.8" y="165.2">Header/2.54mm/1x3P</text>
<text x="181.1" y="165.9">C7</text>
<text x="262.9" y="163.4">C6</text>
<text x="262.9" y="165.9">10uF</text>
<text x="3.9" y="168.5">Header/2.54mm/1x2P</text>
<text x="61.5" y="170">U5</text>
<text x="87.7" y="168.5">L4</text>
<text x="87.7" y="171">LQM18PN2R2MGHD</text>
<text x="105.5" y="173.6">R14</text>
<text x="118.2" y="173.6">0R</text>
<text x="181.7" y="168.5">4.7uF</text>
<text x="19.1" y="178.6">R15</text>
<text x="31.8" y="178.6">0R</text>
<text x="214.7" y="178.6">TPS62743YFPR</text>
<text x="9.7" y="183.7">C8</text>
<text x="39.4" y="183.7">R16</text>
<text x="52.1" y="183.7">0RC1</text>
<text x="108" y="183.7">C9</text>
<text x="10.2" y="186.3">4.7uF</text>
<text x="39.4" y="188.8">R17</text>
<text x="52.1" y="188.8">0RD1</text>
<text x="108" y="186.3">10uF</text>
<text x="39.4" y="193.9">R18</text>
<text x="52.1" y="193.9">0RD2</text>
<text x="59.7" y="199">TPS62743YFPR</text>
</g>
<g font-size="2.3">
<text x="124" y="11.8">VBUS</text>
<text x="41.2" y="16.8">V_EXT</text>
<text x="74.2" y="16">1</text>
<text x="82.8" y="17.1">V_INT</text>
<text x="102.2" y="13">4</text>
<text x="107.3" y="13">5</text>
<text x="109.8" y="13">6</text>
<text x="74.2" y="18.5">2</text>
<text x="74.2" y="21.1">3</text>
<text x="82.8" y="22.2">V_Zinc</text>
<text x="185" y="19.4">VBUS</text>
<text x="278.9" y="21.9">Tx_1.2V</text>
<text x="38.7" y="24.9">1</text>
<text x="38.7" y="30">2</text>
<text x="102.2" y="26.8">1</text>
<text x="107.3" y="26.8">2</text>
<text x="109.8" y="26.8">3</text>
<text x="180.9" y="28.7">1</text>
<text x="38.7" y="35.1">3</text>
<text x="94" y="32.4">&lt;-------</text>
<text x="97.8" y="34.9">ON</text>
<text x="180.9" y="31.2">2</text>
<text x="208.8" y="31.2">A2</text>
<text x="233" y="31.2">A1</text>
<text x="18.6" y="37.6">6</text>
<text x="18.6" y="40.1">7</text>
<text x="38.7" y="40.1">4</text>
<text x="208.7" y="41.4">C1</text>
<text x="208.8" y="36.3">B1</text>
<text x="233" y="36.3">C2</text>
<text x="17.3" y="47.8">10</text>
<text x="18.6" y="42.7">8</text>
<text x="18.6" y="45.2">9</text>
<text x="38.7" y="45.2">5</text>
<text x="208.7" y="46.5">D1</text>
<text x="17.3" y="50.3">11</text>
<text x="208.7" y="51.6">D2</text>
<text x="233" y="51.6">B2</text>
<text x="25.7" y="77.8">V_BAT</text>
<text x="41.2" y="77.8">V_EXT</text>
<text x="89.5" y="77.8">V_INT</text>
<text x="121.2" y="78.2">1</text>
<text x="121.2" y="80.8">2</text>
<text x="121.2" y="83.3">3</text>
<text x="130.9" y="79.3">V_EXT</text>
<text x="130.9" y="81.9">V_BAT</text>
<text x="182.4" y="81.6">VBUS</text>
<text x="47.8" y="85.9">13</text>
<text x="71.7" y="85.9">10</text>
<text x="71.7" y="88.4">11</text>
<text x="121.2" y="85.9">4</text>
<text x="121.2" y="88.4">5</text>
<text x="130.9" y="89.5">Tx_2.5V</text>
<text x="130.9" y="84.4">Tx_1.2V</text>
<text x="130.9" y="87">Tx_1.8V</text>
<text x="276.4" y="84.2">Tx_1.8V</text>
<text x="8.4" y="90.9">4</text>
<text x="18.3" y="90.9">1</text>
<text x="49.1" y="90.9">2</text>
<text x="49.1" y="93.5">3</text>
<text x="71.7" y="93.5">5</text>
<text x="121.2" y="90.9">6</text>
<text x="121.2" y="93.5">7</text>
<text x="130.9" y="92">Tx_3.3V</text>
<text x="130.9" y="94.6">Tx_Link_V</text>
<text x="178.4" y="90.9">1</text>
<text x="178.4" y="93.5">2</text>
<text x="206.3" y="93.5">A2</text>
<text x="230.4" y="93.5">A1</text>
<text x="8.4" y="96">3</text>
<text x="18.3" y="96">2</text>
<text x="71.7" y="96">6</text>
<text x="114.3" y="101">Tx_V</text>
<text x="121.2" y="96">8</text>
<text x="206.3" y="98.6">B1</text>
<text x="230.4" y="98.6">C2</text>
<text x="47.8" y="106.2">15</text>
<text x="49.1" y="103.6">4</text>
<text x="71.7" y="103.6">7</text>
<text x="71.7" y="106.2">9</text>
<text x="206.2" y="103.6">D1</text>
<text x="49.1" y="113.8">1</text>
<text x="71.7" y="113.8">16</text>
<text x="206.2" y="108.7">C1</text>
<text x="206.2" y="113.8">D2</text>
<text x="230.4" y="113.8">B2</text>
<text x="47.8" y="118.9">14</text>
<text x="71.7" y="118.9">8</text>
<text x="121.2" y="116.3">1</text>
<text x="121.2" y="118.9">2</text>
<text x="47.8" y="121.4">12</text>
<text x="71.7" y="121.4">17</text>
<text x="121.2" y="121.4">3</text>
<text x="121.2" y="124">4</text>
<text x="113.1" y="128.9">GND</text>
<text x="277.2" y="135">V_Zinc</text>
<text x="186.2" y="140">VBUS</text>
<text x="270" y="143.8">Tx_2.5V</text>
<text x="284" y="148.1">1</text>
<text x="115.9" y="155.3">V_Zinc</text>
<text x="182.2" y="150.6">1</text>
<text x="182.2" y="153.2">2</text>
<text x="210.1" y="153.2">A2</text>
<text x="234.2" y="153.2">A1</text>
<text x="284" y="150.6">2</text>
<text x="284" y="153.2">3</text>
<text x="14.8" y="160.4">VBUS</text>
<text x="210.1" y="158.2">B1</text>
<text x="234.2" y="158.2">C2</text>
<text x="107.5" y="164.2">Tx_3.3V</text>
<text x="210" y="163.3">D2</text>
<text x="10.7" y="170.9">1</text>
<text x="10.7" y="173.5">2</text>
<text x="55.2" y="173.5">A2</text>
<text x="79.3" y="173.5">A1</text>
<text x="122.7" y="168.4">1</text>
<text x="122.7" y="170.9">2</text>
<text x="122.7" y="173.5">3</text>
<text x="210" y="168.4">C1</text>
<text x="210" y="173.5">D1</text>
<text x="234.2" y="173.5">B2</text>
<text x="55.2" y="178.6">B1</text>
<text x="79.3" y="178.6">C2</text>
<text x="225.8" y="189.1">Title</text>
<text x="79.3" y="193.8">B2</text>
<text x="225.8" y="199.3">Size</text>
<text x="238.5" y="199.3">Document name</text>
<text x="286.8" y="199.3">Rev</text>
<text x="225.8" y="209.4">Date :</text>
<text x="236" y="209.4">Thursday, January 16, 2020</text>
<text x="274.1" y="209.4">Sheet</text>
<text x="284.3" y="209.4">1</text>
<text x="294.4" y="209.4">9</text>
</g>
<g font-size="2.3" fill="#004080">
<text x="32.8" y="26.5">5V</text>
<text x="34" y="31.6">D</text>
<text x="214.7" y="32.9">VIN</text>
<text x="226.1" y="32.9">SW</text>
<text x="22.9" y="39.2">G1</text>
<text x="22.9" y="41.7">G2</text>
<text x="33.3" y="41.7">ID</text>
<text x="34" y="36.7">D</text>
<text x="214.7" y="37.9">EN</text>
<text x="225.1" y="37.9">VOS</text>
<text x="22.9" y="44.3">G3</text>
<text x="22.9" y="46.8">G4</text>
<text x="33.8" y="46.8">G</text>
<text x="214.7" y="43">VSEL1</text>
<text x="22.9" y="49.4">G5</text>
<text x="22.9" y="51.9">G6</text>
<text x="214.7" y="48.1">VSEL2</text>
<text x="214.7" y="53.2">VSEL3</text>
<text x="224.8" y="53.2">GND</text>
<text x="53.4" y="87.5">IN</text>
<text x="63.8" y="87.5">OUT</text>
<text x="53.4" y="92.5">BAT</text>
<text x="53.4" y="95.1">BAT</text>
<text x="63.8" y="90">OUT</text>
<text x="64.2" y="95.1">EN2</text>
<text x="212.1" y="95.1">VIN</text>
<text x="223.6" y="95.1">SW</text>
<text x="64.2" y="97.6">EN1</text>
<text x="212.1" y="100.2">EN</text>
<text x="222.5" y="100.2">VOS</text>
<text x="53.4" y="107.8">TD</text>
<text x="53.4" y="105.2">CE</text>
<text x="63.5" y="107.8">CHG</text>
<text x="65.3" y="105.2">PG</text>
<text x="212.1" y="105.2">VSEL2</text>
<text x="212.1" y="110.3">VSEL1</text>
<text x="53.4" y="115.4">TS</text>
<text x="63.5" y="115.4">ISET</text>
<text x="212.1" y="115.4">VSEL3</text>
<text x="222.3" y="115.4">GND</text>
<text x="53.4" y="123">ILIM</text>
<text x="53.4" y="120.5">TMR</text>
<text x="63.9" y="123">PAD</text>
<text x="64.1" y="120.5">VSS</text>
<text x="215.9" y="154.8">VIN</text>
<text x="227.4" y="154.8">SW</text>
<text x="215.9" y="159.8">EN</text>
<text x="226.4" y="159.8">VOS</text>
<text x="215.9" y="164.9">VSEL3</text>
<text x="215.9" y="170">VSEL1</text>
<text x="61" y="175.1">VIN</text>
<text x="72.4" y="175.1">SW</text>
<text x="215.9" y="175.1">VSEL2</text>
<text x="226.1" y="175.1">GND</text>
<text x="61" y="180.2">EN</text>
<text x="61" y="185.2">VSEL1</text>
<text x="71.4" y="180.2">VOS</text>
<text x="61" y="190.3">VSEL2</text>
<text x="61" y="195.4">VSEL3</text>
<text x="71.2" y="195.4">GND</text>
</g>
<text font-size="2" x="289.4" y="209.2">of</text>
</svg>
